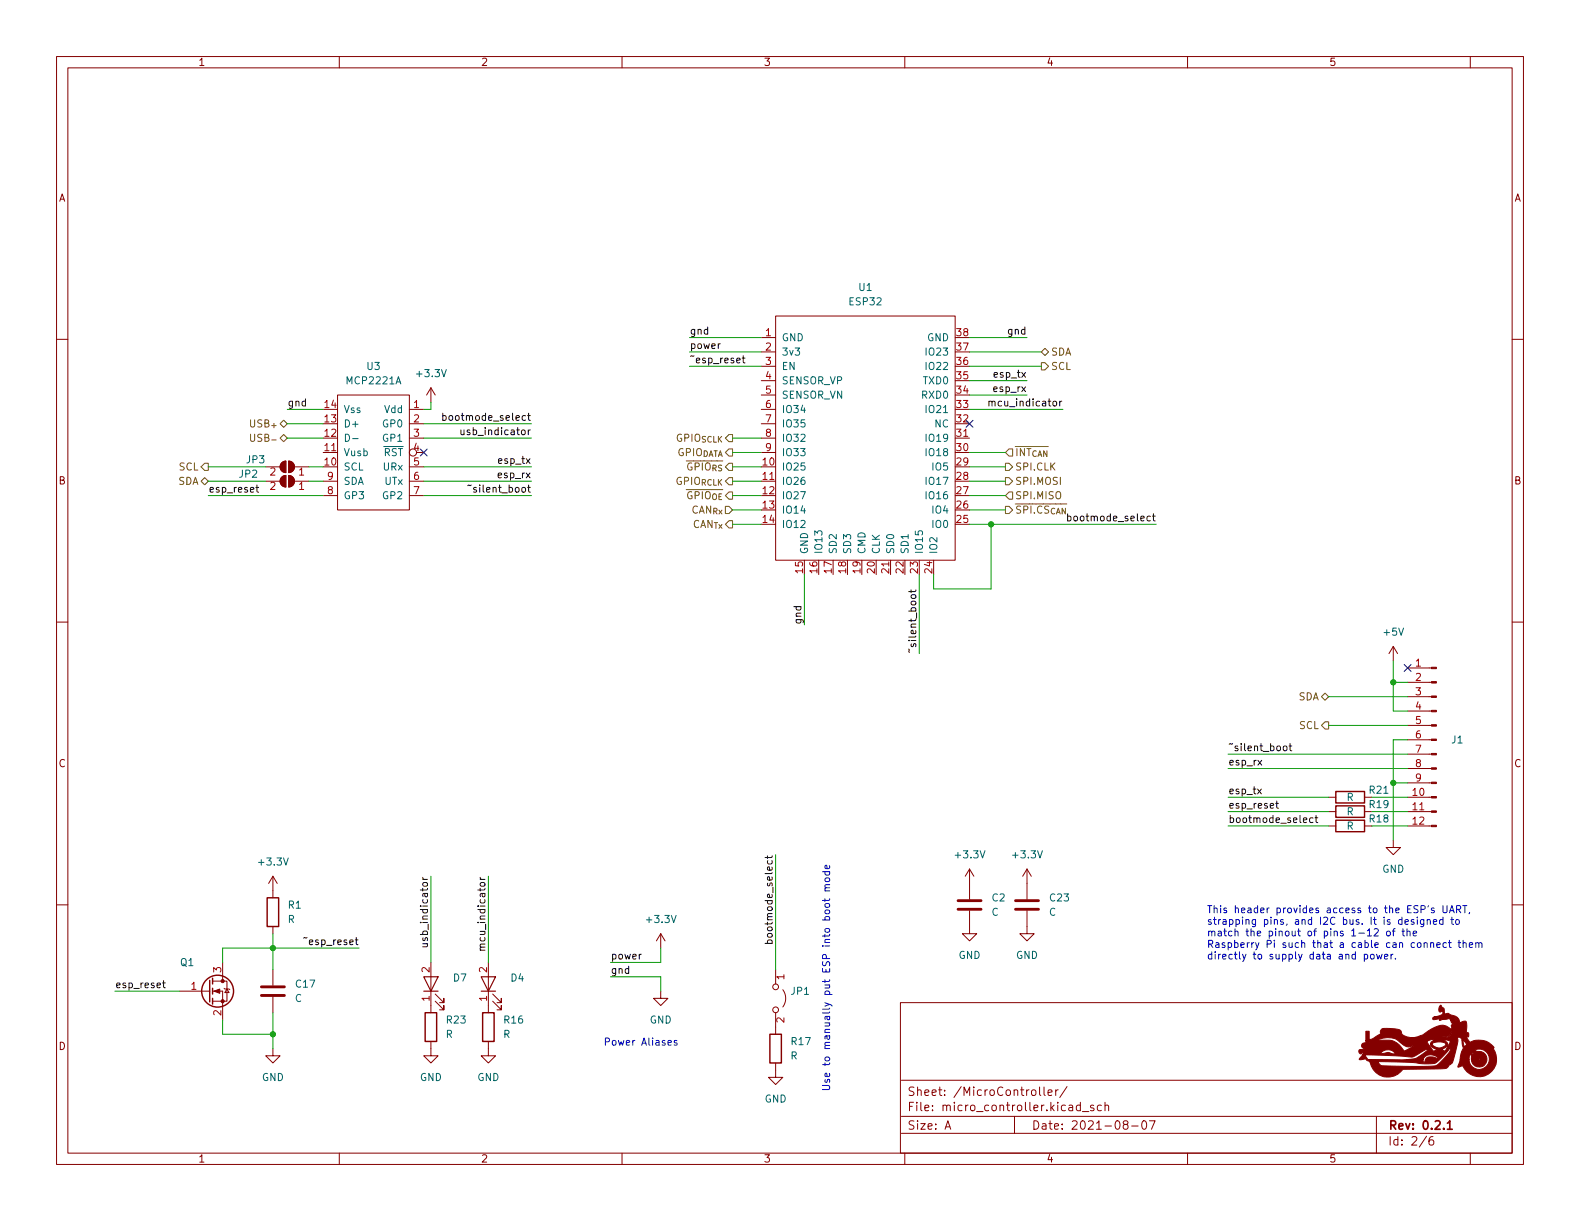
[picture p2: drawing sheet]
<svg xmlns="http://www.w3.org/2000/svg" width="279mm" height="216mm" viewBox="0 0 279 216" stroke-linecap="round" stroke-linejoin="round" font-family="sans-serif">
<g fill="none" stroke="#840000" stroke-width=".18">
<path d="M10 10h259.4v195.9h-259.4zM12 12h255.4v191.9h-255.4zM60 10v2M110 10v2M160 10v2M210 10v2M260 10v2M10 60h2M134.6 59.7h2.6M137.2 55.9h31.7v43.2h-31.7zM267.4 60h2M59.7 69.9h12.7v20.3h-12.7z"/>
<path d="M72.4 77.5h2.5M72.4 72.4h2.5M72.4 74.9h2.5M76.2 68.6v2.5M76.2 68.6l-.8 1.3M76.2 68.6l.8 1.3M134.6 62.2h2.6M134.6 64.8h2.6M134.6 77.5h2.6M134.6 67.3h2.6M134.6 69.9h2.6M134.6 72.4h2.6"/>
<path d="M134.6 74.9h2.6M168.9 77.5h2.5M47 85.1h2.5M47 82.6h2.5M49.8 84.4l.7-.3v2a1.02 1.02 0 0 1-.9-.6 1.02 1.02 0 0 1 .2-1.1zM49.8 81.8l.7-.3v2.1a1.02 1.02 0 0 1-.9-.7 1.02 1.02 0 0 1 .2-1.1zM51.1 84.1a1.02 1.02 0 0 1 1 1 1.02 1.02 0 0 1-1 1zM51.1 81.5a1.02 1.02 0 0 1 1 1.1 1.02 1.02 0 0 1-1 1zM52.1 85.1h2.5M52.1 82.6h2.5M57.1 85.1h2.6M57.1 80h2.6"/>
<path d="M57.1 87.6h2.6M72.4 85.1h2.5M72.4 82.6h2.5M72.4 87.6h2.5M73.7 80h1.2M134.6 85.1h2.6M134.6 80h2.6M157.5 99.1v2.5M10 110h2M246.4 114.3l-.8 1.3M246.4 114.3v2.5M246.4 114.3l.7 1.3"/>
<path d="M248.9 118.1h4.2M267.4 110h2M248.9 138.4h4.2M248.9 135.9h4.2M248.9 133.4h4.2M248.9 130.8h4.2M248.9 128.3h4.2M248.9 125.7h4.2M248.9 123.2h4.2M248.9 120.7h4.2M10 160h2M48.3 154.9v3.9"/>
<path d="M48.3 154.9l-.8 1.3M48.3 154.9l.7 1.3M171.4 153.7v5.3M171.4 153.7l-.7 1.2M171.4 153.7l.8 1.2M181.6 153.7l-.8 1.2M181.6 153.7v5.3M181.6 153.7l.8 1.2M234.9 146.1h1.3M234.9 143.5h1.3M234.9 141h1.3M241.3 146.1h1.3"/>
<path d="M241.3 143.5h1.3M241.3 141h1.3M246.4 148.6v1.3h1.2l-1.2 1.2-1.3-1.2h1.3M248.9 146.1h4.2M248.9 143.5h4.2M248.9 141h4.2M267.4 160h2M31.7 175.3h5.1M36.9 175.3h.2M37.6 175.3h1.8v5M37.6 173.5h1.8M39.4 173.5h.7v3.5h-2.5"/>
<path d="M39.4 170.2v3.3M39.6 174.8l.2 .1h.7l.1 .1M40.1 174.9l.4 .6h-.7zM48.3 163.8v1.3M48.3 171.5v2.7M48.3 176.3v2.8M76.2 170.2v8.9M77 177l1.5 1.6v-.8v.8h-.8M77 175.8l1.5 1.5v-.8v.8h-.8M86.4 170.2v8.9M87.1 177l1.5 1.6v-.8v.8h-.7M87.1 175.8l1.5 1.5v-.8v.8h-.7"/>
<path d="M116.8 175.3v1.2h1.3l-1.3 1.3-1.2-1.3h1.2M116.8 165.1l-.7 1.3M116.8 165.1v2.5M116.8 165.1l.8 1.3M137.2 171.5v2.5M137.2 179.1v3.8M138.4 175a2.54 2.54 0 0 1 0 3.1M159.2 177.3h108.2v26.6h-108.2zM171.4 161v4.1h1.3l-1.3 1.3-1.2-1.3h1.2M181.6 161v4.1h1.3l-1.3 1.3-1.3-1.3h1.3M48.3 185.4v1.3h1.2l-1.2 1.3-1.3-1.3h1.3M76.2 184.2v2.5h1.3l-1.3 1.3-1.3-1.3h1.3"/>
<path d="M86.4 184.2v2.5h1.2l-1.2 1.3-1.3-1.3h1.3M137.2 188v2.5h1.2l-1.2 1.3-1.3-1.3h1.3M159.4 197.4h108M159.4 191h108M167.1 199.7l.5-1.5 .5 1.5M167.3 199.2h.7M179.4 197.4v3M182.5 192.8l.4-.1 .3 .3v.4l-.3 .3-.4-.1-.1-.2v-.4zM183.8 192.2v1.3l.2 .2M184.6 192.2v1.3l.2 .2M185.3 193.2l.7-.1v-.3l-.5-.1-.2 .2 .1 .7h.6M186.7 192.7v1"/>
<path d="M187.1 192.7l-.3 .1-.1 .2M188.7 192.1l-1.3 2M191 195.5l-.4-.1-.3 .3v.4l.2 .2h.5M191 194.9v1.5M191.4 196.6h1.1M193.4 195.5l-.4-.1-.2 .2 .1 .2 .5 .2v.3h-.6M194.8 195.5l-.5-.1-.3 .3v.4l.2 .2h.6M195.4 195.6l.2-.2 .4 .1v.9M195.4 194.9v1.5M198.9 198.8l-.3-.3 .1-.2 .2-.1h.4l.2 .3-.1 .2-.6 .2-.2 .2 .1 .4 .2 .2 .4-.1 .2-.2-.1-.4-.2-.2M200.1 199.1h1.2M202.1 198.2h.2a.81 .81 0 0 1 .5 .6 .81 .81 0 0 1-.3 .8l-.1 .1a.81 .81 0 0 1-.6-.6 .81 .81 0 0 1 .3-.9z"/>
<path d="M203.3 198.2h1l-.7 1.5M243.4 197.4v6.5M60 203.9v2M110 203.9v2M159.4 200.4h108M160 203.9v2M210 203.9v2M252.3 200.9l-1.3 1.9M253.4 201a.59 .59 0 0 0-.7 .6v.6l.1 .2 .5 .1 .2-.2v-.5l-.1-.2-.4-.1-.3 .3M260 203.9v2"/>
<circle cx="73" cy="80" r=".63"/>
<circle cx="137.2" cy="174.5" r=".51"/>
<circle cx="137.2" cy="178.6" r=".51"/>
</g>
<path d="M256 198.6l.4-.4v1.5M256 199.7h.8" fill="none" stroke="#840000" stroke-width=".3"/>
<g fill="#840000" stroke="#840000" stroke-width=".18">
<path d="M241.5 182.4h.6v1.4h.3l1.7-1 .1-.1-.1-.5 .3-.3h2.3a.91 .91 0 0 1 1.1 .7l.2 .3 .3 .2a6.3 6.3 0 0 0 3.5 .4h3.6a1.04 1.04 0 0 0 1.3-1.1 1.5 1.5 0 0 1-1.8 1l-5.1 .1 1.7-.5a7.2 7.2 0 0 1 3.7-1.7l1.5 .6v-.7h.3l-.3-.4-.2-.4h.7l.3 .4h.3v.1l.1-.1h-.4l-.3-.4h-.7l-.3-.3-1.5 .3-.2-.2-1 .1-.2-.3 .3-.2h3.4l.7 .8 .1-.1-.8-.7h-3.4l3.2-.1-2.9 .1a1.34 1.34 0 0 0 1.3-.7l-.2-.3-.4 .2a.8 .8 0 0 1 .2-1.3l.4 .5a.52 .52 0 0 1 .2 .7l.1 .4 .6-.1 .6 .3a1.42 1.42 0 0 1 1.4 1.4l.6-.3h.6l.1 .8-.1 1 .4 .2v.4v.3l-.5-.1 .7 1.1a3.4 3.4 0 0 1 4.3 1l-.2 .1a3.1 3.1 0 0 1-1 4.6 3.1 3.1 0 0 1-4.4-1.6l-.8 .3 .4-1.4h1.6a1.79 1.79 0 0 0 2 1.8 1.79 1.79 0 0 0 1.5-2.2 1.79 1.79 0 0 0-2.3-1.3v.2l.3 .1a1.4 1.4 0 0 1 1.7 1.2 1.4 1.4 0 0 1-1.3 1.6 1.4 1.4 0 0 1-1.5-1.4h1.2l.1 .1 .2-.1-.2-.2-.1 .2h-1.2v-.7l-.2-.1-.2 .8h-1.6l.2-1.2h1.8l.2 .3 .1-.1-.2-.3-1.9 .1a1.05 1.05 0 0 0 .2-1.3l-.1-.8h.2l.3 1.1 .4-.4-.7-.9v.2h-.2a.58 .58 0 0 0-.8-.5 2.31 2.31 0 0 1-.1 1.8l-.8 2.6-.5 .4a1.19 1.19 0 0 1-1.5 .7l-6.7 .1a3.2 3.2 0 0 1-3.4 1.3 3.2 3.2 0 0 1-2.5-2.7h1.5l.4 .6 .4 .2h8.1a2.05 2.05 0 0 0 2.2-.8 5 5 0 0 0 1.7-2.2l-.1-.2-1.5 1.7a2.36 2.36 0 0 1-2.6 1.1h-.9a55.4 55.4 0 0 0-7.7-.4h-1.5l-.5-.2-.2-.3-.8 .2-.4-.1 .7-.8h.4l.5 .8 9.8 .1v.4l.3-.1a.99 .99 0 0 1 1.4-.8l.9 .3a1.52 1.52 0 0 0-2.6 .2h-2.9h.1a4.8 4.8 0 0 0 3.6-1.7l-.2-.2-.2 .1-1 .6a3 3 0 0 1-3 .6l-7.1-.3 .1-.2h2.9l1.4-.2 .9 .2h.5a1.67 1.67 0 0 0-2.8 0h-2.9v-.2l-.6 .2-.2-.4 .1-.3 .8-.2-.4-.4v-.4l.2-.1 1.1-.2-.6-.1v-.2l3.5-.1a3.2 3.2 0 0 1 3.3 2l1.6-.9h-.4a2.1 2.1 0 0 1-2.1-.8h4.9l1.2 1.7 .6-.3h.8l.6 .3 1-1.8-.9-.2-.1 .2a.58 .58 0 0 1 .4 .9 1.81 1.81 0 0 1-2.9-.1v-.4h.3a1.38 1.38 0 0 0 2.4 .2 1.66 1.66 0 0 0-2-.4l-.7 .2 .1-.2 .4-.3v-.1l-.2-.1-1 .4h-4.9l-.2-.2a3.3 3.3 0 0 0-3.6 0h-2.1z"/>
<path d="M253.1 145.9h.9v.3h-.9z"/>
<path d="M253.1 143.4h.9v.2h-.9z"/>
<path d="M253.1 140.8h.9v.3h-.9z"/>
<path d="M253.1 138.3h.9v.3h-.9z"/>
<path d="M253.1 135.8h.9v.2h-.9z"/>
<path d="M253.1 133.2h.9v.3h-.9z"/>
<path d="M253.1 130.7h.9v.2h-.9z"/>
<path d="M253.1 128.1h.9v.3h-.9z"/>
<path d="M253.1 125.6h.9v.3h-.9z"/>
<path d="M253.1 123.1h.9v.2h-.9z"/>
<path d="M253.1 120.5h.9v.3h-.9z"/>
<path d="M253.1 118h.9v.2h-.9z"/>
<path d="M37.8 175.3l1.1-.4v.7z"/>
<path d="M51.1 84.1a1.02 1.02 0 0 1 1 1 1.02 1.02 0 0 1-1 1z"/>
<path d="M49.8 84.4l.7-.3v2a1.02 1.02 0 0 1-.9-.6 1.02 1.02 0 0 1 .2-1.1z"/>
<path d="M51.1 81.5a1.02 1.02 0 0 1 1 1.1 1.02 1.02 0 0 1-1 1z"/>
<path d="M49.8 81.8l.7-.3v2.1a1.02 1.02 0 0 1-.9-.7 1.02 1.02 0 0 1 .2-1.1z"/>
<circle cx="39.4" cy="177" r=".28"/>
<circle cx="39.4" cy="173.5" r=".28"/>
</g>
<path d="M169.4 159.3h4.1M179.6 159.3h4M46.2 176h4.1M46.2 174.5h4.1M169.4 160.8h4.1M179.6 160.8h4" fill="none" stroke="#840000" stroke-width=".51"/>
<g fill="none" stroke="#840000" stroke-width=".25">
<path d="M236.2 140h5.1v2h-5.1zM47.2 158.8h2.1v5h-2.1zM236.2 142.5h5.1v2h-5.1zM236.2 145h5.1v2.1h-5.1zM37.1 173.4v3.8M37.6 173v1M37.6 174.8v1M37.6 176.5v1M75.2 179.1h2v5.1h-2zM85.3 179.1h2.1v5.1h-2.1zM136.1 182.9h2.1v5.1h-2.1z"/>
<circle cx="38.5" cy="175.3" r="2.82"/>
</g>
<path d="M61.1 76.8a.64 .64 0 0 1 .7 .6 .64 .64 0 0 1-.7 .6zM62.4 77.6h.9" fill="none" stroke="#006464" stroke-width=".18"/>
<path d="M74.9 172.7h2.6l-1.3 2.6zM74.9 175.3h2.6M85.1 172.7h2.5l-1.2 2.6zM85.1 175.3h2.5" fill="none" stroke="#840000" stroke-width=".2"/>
<g fill="none" stroke="#725600" stroke-width=".18">
<path d="M44.3 76.8v1l.2 .2h.4l.1-.2v-1M46.3 76.8h-.5l-.2 .1v.4l.6 .2 .1 .3-.2 .2h-.5M46.8 77.4l.6-.1 .1-.2v-.2l-.7-.1v1.2h.5l.2-.1 .1-.3-.3-.2M48.1 77.8h.7M49.5 77.5l.7-.7 .6 .7-.6 .6zM49.5 74.9l.7-.6 .6 .6-.6 .7zM128.9 76.8h.6v1.3h-.6l-.6-.6zM128.9 79.4h.6v1.2h-.6l-.6-.6zM184.1 64.1h.7l.6 .7-.6 .6h-.7zM184.1 62.2l.7-.6 .6 .6-.6 .7zM35.6 85.1l.6-.6 .6 .6-.6 .6zM35.6 82.6l.6-.7h.6v1.3h-.6z"/>
<path d="M122.3 87a.59 .59 0 0 0-.7 .6 .59 .59 0 0 0 .7 .5l.1-.4h-.3M122.9 87.6l.6-.1 .2-.1-.1-.3-.7-.2v1.3M124.2 86.9v1.3M124.9 87l.1-.1a.43 .43 0 0 1 .6 .5v.4a.42 .42 0 0 1-.4 .4 .42 .42 0 0 1-.5-.4v-.4zM126.2 87.4l.1-.1a.34 .34 0 0 1 .4 .4v.3a.34 .34 0 0 1-.3 .4 .34 .34 0 0 1-.4-.4zM127.1 87.8h.4M127.6 87.3h-.5v1h.5M128.3 89.5h.6l.6 .7-.6 .6h-.6zM128.9 87h.6v1.3h-.6l-.6-.7zM128.9 92.1h.6v1.2h-.6l-.6-.6zM128.9 84.5h.6v1.2h-.6l-.6-.6zM128.9 81.9h.6v1.3h-.6l-.6-.6z"/>
<path d="M177.8 89.5h.6l.7 .7-.7 .6h-.6zM177.8 87.6l.6-.6h.7v1.3h-.7zM177.8 84.5h.6l.7 .6-.7 .6h-.6zM177.8 81.9h.6l.7 .7-.7 .6h-.6zM177.8 80l.6-.6h.7v1.2h-.7zM233.7 123.2l.6-.6 .6 .6-.6 .6zM234.3 127.6h.6v1.3h-.6l-.6-.6z"/>
</g>
<g fill="none" stroke="#0f0f0f" stroke-width=".18">
<path d="M78.3 73.5h.4l.2 .2-.1 .6h-.5M78.3 73.1v1.2M81.5 76l.1 .8 .3 .1 .2-.2M93.3 73.5h.5M93.5 73.1v1l.3 .2M93.8 76l-.4 .3M127.4 60.8l-.4 .2M131.2 63.3h.5M131.4 62.9v1.1l.3 .2M174.9 71.1l.2-.2 .3 .1v.8M174.9 70.9v.9M187.8 70.9l-.4 .3"/>
<path d="M45.3 86.2h.4M45.4 85.8v1l.3 .2M83.3 85.8l-.6 .1M84.2 86.2h-.3l-.2 .2 .1 .1 .4 .2v.3h-.5M188.8 91.3h.4l.2 .2-.1 .5h-.5M188.8 90.8v1.3M203.8 91.3h.5M204 90.8v1.1l.3 .2M161.1 104.3v.5M161.2 105.3l.5-.1 .2 .1 .1 .3-.3 .2h-.3l-.3-.2zM162 104.3l-.2 .3h-1.1M222.4 139.5l.7 .9"/>
<path d="M222.4 134.4l.7 .9M223.1 139.5l-.7 .9M223.1 134.4l-.7 .9M227 132l.3-.1 .3 .2v.4l-.3 .2h-.3l-.1-.2zM228 131.9h.4M228.1 131.5v1.1l.3 .1M74.8 155.1l.2 .4M84.9 155.1l.3 .4M135.7 151.3v.5M136.6 151.3l-.2 .3h-1.1M225.6 142.1h.5M225.8 141.6v1.1l.3 .2"/>
<path d="M232.2 144.7l-.4-.1-.2 .2 .1 .6h.5M232.5 144.6h.5M232.7 144.2v1.1l.3 .1M28.7 173.8h.5M28.9 173.4v1.1l.3 .2M54.3 165.8l-.6 .1M54.7 166.6l.6-.1v-.2l-.4-.1-.2 .2 .1 .6h.5M75.5 166.9l.1 .2-.1 .3h-.7M84.9 168h.9M85.8 167.5h-.8l-.1 .3 .1 .2M113.4 168.7l-.4 .3M135.3 166.8h1.3"/>
<path d="M135.8 166.8l-.1-.4 .3-.2 .5 .1v.5"/>
</g>
<g fill="none" stroke="#0000c2" stroke-width=".18">
<path d="M145.4 154.1h1.3M145.9 158.9v.5M145.9 157.5h.8M145.9 159.9l.6-.1 .2 .1v.3l-.2 .2h-.4l-.2-.2zM145.9 155.3l.6-.1 .2 .1v.3l-.2 .3h-.4l-.2-.3zM145.9 154.1v.4l.2 .2 .6-.1v-.5M146.7 153v.4l-.2 .2-.6-.1v-.5h.3l.1 .6M146.7 158.9l-.2 .3h-1.1M146.7 157h-.8v.3l.1 .2M146.7 156.4l-.8 .1v.3l.2 .2M241.3 168.8l.3-.1 .3 .3-.2 .5h-.4M241.3 168.7v1.3"/>
<path d="M241.8 164.6l.4-.4v1.3M241.8 165.5h.7M242.5 168.8l.3-.1 .2 .3v.3l-.2 .3-.3-.1-.2-.2zM243 164.3l.5-.1 .2 .4-.8 .9h.8M243.4 168.7l.3 .9 .2-.6 .3 .6 .2-.9M244.8 169.2l.6-.2v-.2l-.4-.1-.2 .2 .1 .6h.5M245.3 164.7l.3-.1 .3 .3v.3l-.3 .3-.3-.1-.1-.2zM246 168.7v.9M246.2 164.6h.5M246.3 168.7l-.3 .3M246.7 164.2l-.3 .2v1.1M246.8 169.5v.1"/>
<path d="M247.9 164.6h.5M248.1 164.2v1.1l.3 .2M248.5 163l.6-.1-.1-.2-.4-.1-.1 .2v.6h.5M248.8 164.8l.2-.2 .3 .1 .1 .8M248.8 164.2v1.3M249.9 165.1l.6-.2-.1-.2-.3-.1-.2 .2 .1 .6h.4M250 162.7l-.3-.1-.2 .2 .1 .2 .4 .1v.3h-.5M250.6 162.6v.8M251.8 162.6v1l-.3 .3-.3-.1M251.8 162.7l-.4-.1-.2 .2 .1 .6h.5M252.4 162.7l.2-.1 .3 .1v.7M252.4 162.6v.8"/>
<path d="M252.6 160.1l-.1 .3M253 166.8l.2-.1h.3v.8M253 166.7v.8M253.5 163l.6-.1-.1-.2-.3-.1-.2 .2v.6h.5M253.6 160.6h-.3l-.2 .1 .1 .2 .4 .1v.3h-.5M254.1 167.1l.6-.1-.1-.3h-.3l-.2 .2v.6h.5M255.2 160.1v1.1l.2 .2 .4-.1 .1-.1v-1.1M255.2 162.7l-.4-.1-.2 .2 .1 .6h.5M255.2 162.2v1.2M255.8 166.7h-.4l-.2 .2 .1 .6h.5M256.1 166.7h.5M256.3 161.4l.4-1.3 .5 1.3"/>
<path d="M256.3 166.3v1.1l.3 .1M256.4 161h.6M256.6 162.6h.4M256.7 162.2v1.1l.3 .1M257.5 162.7l.1-.1 .4 .1 .1 .5-.2 .2h-.3l-.1-.1zM257.6 160.8l.6-.1 .1-.1-.1-.3-.6-.2v1.3M257.8 166.7h.5M257.9 160.8l.4 .6M258 166.3v1.1l.3 .1M258.7 160.1h.7M258.7 166.8l.2-.1h.3l.1 .8M258.7 166.3v1.2"/>
<path d="M259 160.1v1.3M259.8 167.1l.6-.1v-.3h-.4l-.2 .2 .1 .6h.5M259.9 161.3l-.1 .3M261 166.8l.2-.1h.3v.8M261 166.7v.8M261.5 166.9l.2-.2h.3l.1 .8M118.1 184.4l.6-.1v-.3h-.4l-.2 .2 .1 .6h.5M119.7 184h-.3l-.2 .2 .1 .1 .4 .2v.3h-.5"/>
</g>
<g fill="none" stroke="#009600" stroke-width=".18">
<path d="M121.9 59.7h12.7M171.4 59.7h10.2M50.8 77.5h6.3M50.8 72.4h6.3M50.8 74.9h6.3M74.9 77.5h19.1M74.9 74.9h19.1M76.2 71.1v1.3h-1.3M121.9 64.8h12.7M121.9 62.2h12.7M129.5 77.5h5.1M171.4 64.8h12.7"/>
<path d="M171.4 62.2h12.7M171.4 72.4h16.6M171.4 67.3h10.2M171.4 69.9h10.2M36.8 85.1h10.2M36.8 82.6h10.2M36.8 87.6h20.3M54.6 85.1h2.5M54.6 82.6h2.5M74.9 85.1h19.1M74.9 82.6h19.1M74.9 87.6h19.1"/>
<path d="M129.5 85.1h5.1M129.5 80h5.1M129.5 82.6h5.1M129.5 87.6h5.1M129.5 90.2h5.1M129.5 92.7h5.1M171.4 85.1h6.4M171.4 80h6.4M171.4 82.6h6.4M171.4 87.6h6.4M171.4 90.2h6.4M171.4 92.7h33.1"/>
<path d="M175.3 92.7v11.4h-10.2v-2.5M142.2 101.6v8.9M162.6 101.6v14M246.4 116.8v8.9h2.5M217.2 133.4h31.7M217.2 135.9h31.7M234.9 128.3h14M234.9 123.2h14M246.4 138.4h2.5M246.4 120.7h2.5M248.9 130.8h-2.5v17.8M76.2 154.9v15.3"/>
<path d="M86.4 154.9v15.3M137.2 151.1v20.4M217.2 146.1h17.7M217.2 141h17.7M217.2 143.5h17.7M242.6 146.1h6.3M242.6 141h6.3M242.6 143.5h6.3M20.3 175.3h11.4M48.3 165.1v6.4M48.3 179.1v6.3M63.5 167.6h-24.1v2.6"/>
<path d="M107.9 172.7h8.9v2.6M116.8 167.6v2.6h-8.9M39.4 180.3v2.6h8.9"/>
</g>
<path d="M74.3 79.4l1.2 1.2M75.5 79.4l-1.2 1.2M170.8 74.3l1.3 1.2M172.1 74.3l-1.3 1.2M248.3 117.5l1.2 1.2M249.5 117.5l-1.2 1.2" fill="none" stroke="#000084" stroke-width=".18"/>
<g fill="#009600" stroke="#009600" stroke-width=".18">
<circle cx="246.4" cy="120.7" r=".46"/>
<circle cx="246.4" cy="138.4" r=".46"/>
<circle cx="48.3" cy="167.6" r=".46"/>
<circle cx="48.3" cy="182.9" r=".46"/>
<circle cx="175.3" cy="92.7" r=".46"/>
</g>
<g font-size="2.1" fill="#840000">
<text x="160.4" y="196.5">File: micro_controller.kicad_sch</text>
<text x="160.4" y="193.8">Sheet: /MicroController/</text>
<text x="160.4" y="199.7">Size: A</text>
<text x="182.4" y="199.7">Date: 2021-08-07</text>
<text x="245.4" y="199.7">Rev: 0.2.1</text>
<text x="245.4" y="202.5">Id: 2/6</text>
</g>
<g font-size="1.8" fill="#840000">
<text x="35" y="11.6">1</text>
<text x="85" y="11.6">2</text>
<text x="135" y="11.6">3</text>
<text x="185" y="11.6">4</text>
<text x="235" y="11.6">5</text>
<text x="10.3" y="35.6">A</text>
<text x="267.7" y="35.6">A</text>
<text x="10.3" y="85.7">B</text>
<text x="267.7" y="85.7">B</text>
<text x="10.3" y="135.6">C</text>
<text x="267.7" y="135.6">C</text>
<text x="10.3" y="185.7">D</text>
<text x="267.7" y="185.7">D</text>
<text x="35" y="205.6">1</text>
<text x="85" y="205.6">2</text>
<text x="135" y="205.6">3</text>
<text x="185" y="205.6">4</text>
<text x="235" y="205.6">5</text>
</g>
<g font-size="1.8" fill="#006464">
<text x="150.3" y="54">ESP32</text>
<text x="151.9" y="51.4">U1</text>
<text x="64.9" y="65.4">U3</text>
<text x="138.2" y="60.3">GND</text>
<text x="138.2" y="62.9">3v3</text>
<text x="138.2" y="65.4">EN</text>
<text x="164" y="60.3">GND</text>
<text x="164.1" y="65.4">IO22</text>
<text x="164.1" y="62.9">IO23</text>
<text x="61.5" y="67.9">MCP2221A</text>
<text x="73.9" y="66.7">+3.3V</text>
<text x="138.2" y="67.9">SENSOR_VP</text>
<text x="138.2" y="70.5">SENSOR_VN</text>
<text x="163.2" y="70.5">RXD0</text>
<text x="163.4" y="67.9">TXD0</text>
<text x="60.7" y="75.6">D+</text>
<text x="60.7" y="73">Vss</text>
<text x="67.8" y="75.6">GP0</text>
<text x="68" y="73">Vdd</text>
<text x="138.2" y="73">IO34</text>
<text x="138.2" y="75.6">IO35</text>
<text x="164.1" y="73">IO21</text>
<text x="165.3" y="75.6">NC</text>
<text x="43.6" y="81.9">JP3</text>
<text x="60.7" y="83.2">SCL</text>
<text x="60.7" y="80.6">Vusb</text>
<text x="66.5" y="80.6">~{RST}</text>
<text x="67.8" y="78.1">GP1</text>
<text x="67.8" y="83.2">URx</text>
<text x="138.2" y="83.2">IO25</text>
<text x="138.2" y="78.1">IO32</text>
<text x="138.2" y="80.6">IO33</text>
<text x="164.1" y="80.6">IO18</text>
<text x="164.1" y="78.1">IO19</text>
<text x="165" y="83.2">IO5</text>
<text x="42.3" y="84.5">JP2</text>
<text x="60.7" y="88.3">GP3</text>
<text x="60.7" y="85.7">SDA</text>
<text x="67.8" y="88.3">GP2</text>
<text x="68" y="85.7">UTx</text>
<text x="138.2" y="85.7">IO26</text>
<text x="138.2" y="88.3">IO27</text>
<text x="164.1" y="88.3">IO16</text>
<text x="164.1" y="85.7">IO17</text>
<text x="138.2" y="90.8">IO14</text>
<text x="138.2" y="93.3">IO12</text>
<text x="165" y="93.3">IO0</text>
<text x="165" y="90.8">IO4</text>
<text x="142.9" y="98" transform="rotate(-90 142.9 98)">GND</text>
<text x="145.4" y="98" transform="rotate(-90 145.4 98)">IO13</text>
<text x="148" y="98" transform="rotate(-90 148 98)">SD2</text>
<text x="150.5" y="98" transform="rotate(-90 150.5 98)">SD3</text>
<text x="153" y="98" transform="rotate(-90 153 98)">CMD</text>
<text x="155.6" y="98" transform="rotate(-90 155.6 98)">CLK</text>
<text x="158.1" y="98" transform="rotate(-90 158.1 98)">SD0</text>
<text x="160.7" y="98" transform="rotate(-90 160.7 98)">SD1</text>
<text x="163.2" y="98" transform="rotate(-90 163.2 98)">IO15</text>
<text x="165.7" y="98" transform="rotate(-90 165.7 98)">IO2</text>
<text x="244.8" y="112.4">+5V</text>
<text x="256.7" y="131.4">J1</text>
<text x="238.1" y="141.6">R</text>
<text x="242.2" y="140.3">R21</text>
<text x="242.2" y="142.9">R19</text>
<text x="238.1" y="144.1">R</text>
<text x="238.1" y="146.7">R</text>
<text x="242.2" y="145.4">R18</text>
<text x="45.9" y="153">+3.3V</text>
<text x="169.1" y="151.8">+3.3V</text>
<text x="179.3" y="151.8">+3.3V</text>
<text x="244.4" y="154.3">GND</text>
<text x="51" y="160.7">R1</text>
<text x="175.3" y="161.9">C</text>
<text x="175.4" y="159.4">C2</text>
<text x="185.5" y="161.9">C</text>
<text x="185.7" y="159.4">C23</text>
<text x="50.9" y="163.2">R</text>
<text x="114.5" y="163.2">+3.3V</text>
<text x="31.9" y="170.8">Q1</text>
<text x="80.2" y="173.5">D7</text>
<text x="90.4" y="173.5">D4</text>
<text x="169.5" y="169.5">GND</text>
<text x="179.6" y="169.5">GND</text>
<text x="52.1" y="177.2">C</text>
<text x="52.4" y="174.6">C17</text>
<text x="139.9" y="175.9">JP1</text>
<text x="78.8" y="183.5">R</text>
<text x="79" y="181">R23</text>
<text x="89" y="183.5">R</text>
<text x="89.2" y="181">R16</text>
<text x="114.9" y="181">GND</text>
<text x="140" y="184.8">R17</text>
<text x="46.3" y="191.1">GND</text>
<text x="74.2" y="191.1">GND</text>
<text x="84.4" y="191.1">GND</text>
<text x="139.8" y="187.3">R</text>
<text x="135.2" y="194.9">GND</text>
</g>
<g font-size="1.8" fill="#0f0f0f">
<text x="121.9" y="59.2">gnd</text>
<text x="178.4" y="59.2">gnd</text>
<text x="121.9" y="64.2">~esp_reset</text>
<text x="121.9" y="61.7">power</text>
<text x="50.8" y="71.9">gnd</text>
<text x="175.9" y="71.9">mcu_indicator</text>
<text x="175.9" y="69.3">esp_rx</text>
<text x="176" y="66.8">esp_tx</text>
<text x="79.4" y="74.4">bootmode_select</text>
<text x="82.4" y="76.9">usb_indicator</text>
<text x="88.4" y="82">esp_tx</text>
<text x="36.8" y="87.1">esp_reset</text>
<text x="84.5" y="87.1">~silent_boot</text>
<text x="88.3" y="84.6">esp_rx</text>
<text x="189.9" y="92.2">bootmode_select</text>
<text x="141.7" y="110.5" transform="rotate(-90 141.7 110.5)">gnd</text>
<text x="162" y="115.6" transform="rotate(-90 162 115.6)">~silent_boot</text>
<text x="217.2" y="135.4">esp_rx</text>
<text x="217.2" y="132.8">~silent_boot</text>
<text x="217.2" y="140.4">esp_tx</text>
<text x="217.2" y="143">esp_reset</text>
<text x="217.2" y="145.5">bootmode_select</text>
<text x="55.2" y="167.1">~esp_reset</text>
<text x="75.7" y="166.5" transform="rotate(-90 75.7 166.5)">usb_indicator</text>
<text x="85.8" y="167" transform="rotate(-90 85.8 167)">mcu_indicator</text>
<text x="136.6" y="165.7" transform="rotate(-90 136.6 165.7)">bootmode_select</text>
<text x="107.9" y="169.6">power</text>
<text x="107.9" y="172.2">gnd</text>
<text x="20.3" y="174.7">esp_reset</text>
</g>
<g font-size="1.8" fill="#a90000">
<text x="135.4" y="59.4">1</text>
<text x="169.2" y="59.4">38</text>
<text x="135.4" y="62">2</text>
<text x="135.4" y="64.5">3</text>
<text x="169.2" y="64.5">36</text>
<text x="169.2" y="62">37</text>
<text x="135.4" y="67.1">4</text>
<text x="135.4" y="69.6">5</text>
<text x="169.2" y="69.6">34</text>
<text x="169.2" y="67.1">35</text>
<text x="57.4" y="77.2">12</text>
<text x="57.4" y="74.7">13</text>
<text x="57.4" y="72.1">14</text>
<text x="73.2" y="72.1">1</text>
<text x="73.2" y="74.7">2</text>
<text x="73.2" y="77.2">3</text>
<text x="135.4" y="72.1">6</text>
<text x="135.4" y="74.7">7</text>
<text x="135.4" y="77.2">8</text>
<text x="169.2" y="77.2">31</text>
<text x="169.2" y="74.7">32</text>
<text x="169.2" y="72.1">33</text>
<text x="57.4" y="82.3">10</text>
<text x="57.4" y="79.8">11</text>
<text x="73.2" y="79.8">4</text>
<text x="73.2" y="82.3">5</text>
<text x="134.9" y="82.3">10</text>
<text x="135.4" y="79.8">9</text>
<text x="169.2" y="82.3">29</text>
<text x="169.2" y="79.8">30</text>
<text x="47.8" y="86.6">2</text>
<text x="47.8" y="84.1">2</text>
<text x="52.8" y="86.6">1</text>
<text x="52.8" y="84.1">1</text>
<text x="57.9" y="87.4">8</text>
<text x="57.9" y="84.8">9</text>
<text x="73.2" y="84.8">6</text>
<text x="73.2" y="87.4">7</text>
<text x="134.9" y="84.8">11</text>
<text x="134.9" y="87.4">12</text>
<text x="134.9" y="89.9">13</text>
<text x="169.2" y="89.9">26</text>
<text x="169.2" y="87.4">27</text>
<text x="169.2" y="84.8">28</text>
<text x="134.9" y="92.5">14</text>
<text x="169.2" y="92.5">25</text>
<text x="142" y="101.3" transform="rotate(-90 142 101.3)">15</text>
<text x="144.5" y="101.3" transform="rotate(-90 144.5 101.3)">16</text>
<text x="147.1" y="101.3" transform="rotate(-90 147.1 101.3)">17</text>
<text x="149.6" y="101.3" transform="rotate(-90 149.6 101.3)">18</text>
<text x="152.1" y="101.3" transform="rotate(-90 152.1 101.3)">19</text>
<text x="154.7" y="101.3" transform="rotate(-90 154.7 101.3)">20</text>
<text x="157.2" y="101.3" transform="rotate(-90 157.2 101.3)">21</text>
<text x="159.8" y="101.3" transform="rotate(-90 159.8 101.3)">22</text>
<text x="162.3" y="101.3" transform="rotate(-90 162.3 101.3)">23</text>
<text x="164.8" y="101.3" transform="rotate(-90 164.8 101.3)">24</text>
<text x="250.3" y="117.9">1</text>
<text x="250.3" y="120.4">2</text>
<text x="250.3" y="122.9">3</text>
<text x="250.3" y="125.5">4</text>
<text x="250.3" y="128">5</text>
<text x="250.3" y="130.6">6</text>
<text x="250.3" y="133.1">7</text>
<text x="250.3" y="135.6">8</text>
<text x="249.8" y="140.7">10</text>
<text x="249.8" y="143.3">11</text>
<text x="250.3" y="138.2">9</text>
<text x="249.8" y="145.8">12</text>
<text x="39.1" y="171.9" transform="rotate(-90 39.1 171.9)">3</text>
<text x="75.9" y="171.9" transform="rotate(-90 75.9 171.9)">2</text>
<text x="86.1" y="171.9" transform="rotate(-90 86.1 171.9)">2</text>
<text x="138.7" y="173.2" transform="rotate(-90 138.7 173.2)">1</text>
<text x="33.8" y="175">1</text>
<text x="39.1" y="179.6" transform="rotate(-90 39.1 179.6)">2</text>
<text x="75.9" y="177" transform="rotate(-90 75.9 177)">1</text>
<text x="86.1" y="177" transform="rotate(-90 86.1 177)">1</text>
<text x="138.7" y="180.8" transform="rotate(-90 138.7 180.8)">2</text>
</g>
<g font-size="1.8" fill="#725600">
<text x="185.8" y="65.4">SCL</text>
<text x="185.8" y="62.9">SDA</text>
<text x="42" y="75.6">USB_{+}</text>
<text x="31.6" y="83.2">SCL</text>
<text x="116.2" y="80.6">GPIO_{DATA}</text>
<text x="116.3" y="78.1">GPIO_{SCLK}</text>
<text x="117.3" y="83.2">~{GPIO_{RS}}</text>
<text x="179.5" y="83.2">SPI.CLK</text>
<text x="179.5" y="80.6">~{INT_{CAN}}</text>
<text x="31.4" y="85.7">SDA</text>
<text x="116.2" y="85.7">GPIO_{RCLK}</text>
<text x="179.5" y="88.3">SPI.MISO</text>
<text x="179.5" y="85.7">SPI.MOSI</text>
<text x="119.4" y="90.8">CAN_{Rx}</text>
<text x="119.6" y="93.3">CAN_{Tx}</text>
<text x="179.5" y="90.8">~{SPI.CS_{CAN}}</text>
<text x="229.6" y="123.8">SDA</text>
<text x="229.8" y="128.9">SCL</text>
</g>
<g font-size="1.8" fill="#0000c2">
<text x="213.4" y="161.5">This header provides access to the ESP's UART,</text>
<text x="213.4" y="163.5">strapping pins, and I2C bus. It is designed to</text>
<text x="213.4" y="165.6">match the pinout of pins 1-12 of the</text>
<text x="213.4" y="167.6">Raspberry Pi such that a cable can connect them</text>
<text x="213.4" y="169.6">directly to supply data and power.</text>
<text x="106.7" y="184.9">Power Aliases</text>
<text x="146.8" y="193" transform="rotate(-90 146.8 193)">Use to manually put ESP into boot mode</text>
</g>
</svg>
